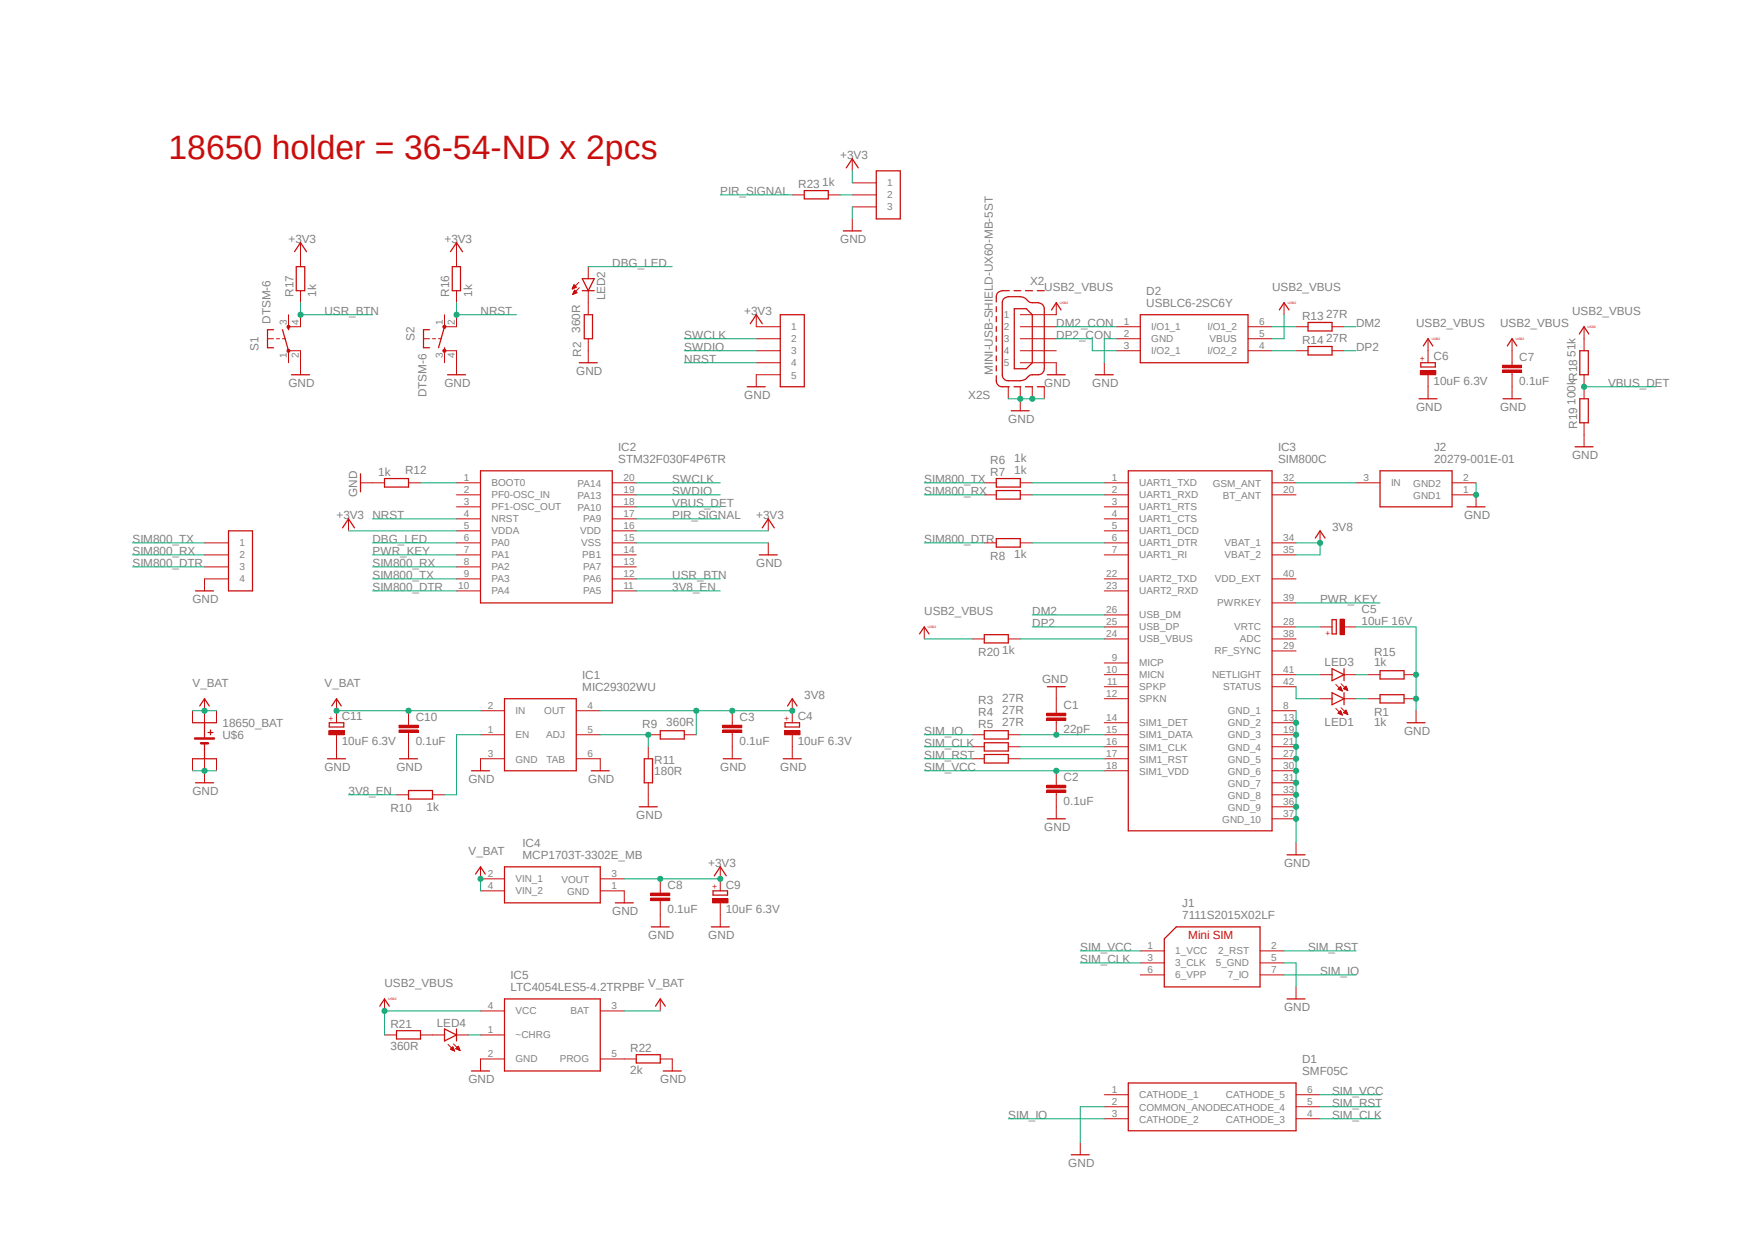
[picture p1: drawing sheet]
<svg xmlns="http://www.w3.org/2000/svg" width="297mm" height="210mm" viewBox="0 0 297 210" stroke-linecap="round" stroke-linejoin="round" font-family="sans-serif">
<path d="M21.9 21l261.6 177M283.5 21l-261.6 177" fill="none" stroke="#fff" stroke-width=".17"/>
<g fill="none" stroke="#c90d0c" stroke-width=".21">
<path d="M98.6 47.2h2l-1 2zM98.6 49.2h2M178.1 52.5l.8-1.3 .8 1.3M193.1 53.3h18.2v8.1h-18.2zM216.6 52.5l.8-1.3 .9 1.3M221.5 54.6h4.1v1.4h-4.1zM221.5 58.6h4.1v1.5h-4.1zM81.4 79.7h22.3v22.3h-22.3zM177.3 63.4h3.1M185.5 63.4h3M191.1 79.7h24.3v60.9h-24.3zM222.7 91.1l.8-1.3 .9 1.3"/>
<path d="M155.7 107.3l.8-1.2 .8 1.2M225.6 104.9h.7v2.4h-.7zM225.6 113.2l2 1-2 1zM225.6 117.2l2 1-2 1.1zM227.6 113.2v2M227.6 117.2v2.1M233.7 113.5h4v1.4h-4zM233.7 117.6h4v1.4h-4zM238.3 122.3h3M199.2 156.8h14.2v10.2h-16.3v-8.1zM217.9 144.7h3.1M217.9 169h3.1"/>
</g>
<g fill="none" stroke="#c90d0c" stroke-width=".17">
<path d="M96.9 48.9h.1M96.9 48.8h.2M96.9 48.7h.4M97 48.7h.4M97 49.8h.1M97 48.6h.5M97 49.7h.2M97.1 48.5h.4M97.1 48.4h.4M97.1 49.7h.3M97.1 49.6h.4M97.1 48.4h.3"/>
<path d="M97.1 49.5h.6M97.2 48.3h.1M97.2 49.5h.5M97.2 49.4h.4M97.2 48.2l.4 .4-.7 .3zM97.2 49.4h.3M97.2 49.3h.3M97.2 49.2h.2M97.3 49.1l.4 .4-.7 .3zM97.3 49.1h.1M98 47.8l-1.1 1.1M98.1 48.7l-1.1 1.1"/>
<path d="M99.6 45.1v2.1M99.6 49.2v2M178.9 51.2v2.1M189 55.3h4.1M189 57.3h4.1M189 59.4h4.1M211.3 55.3h4.1M211.3 57.3h4.1M211.3 59.4h4.1M217.4 51.2v2.1M219.5 55.3h2M219.5 59.4h2"/>
<path d="M225.6 55.3h2M225.6 59.4h2M178.9 61.4v2M187 61.4v2M77.3 81.7h4.1M77.3 83.7h4.1M77.3 85.8h4.1M77.3 87.8h4.1M77.3 89.8h4.1M77.3 91.9h4.1M77.3 93.9h4.1M77.3 95.9h4.1"/>
<path d="M77.3 98h4.1M77.3 100h4.1M103.7 81.7h4M103.7 83.7h4M103.7 85.8h4M103.7 87.8h4M103.7 89.8h4M103.7 91.9h4M103.7 93.9h4M103.7 95.9h4M103.7 98h4M103.7 100h4"/>
<path d="M187 81.7h4.1M187 83.7h4.1M187 85.8h4.1M187 87.8h4.1M187 89.8h4.1M187 91.9h4.1M187 93.9h4.1M187 98h4.1M187 100h4.1M215.4 81.7h4.1M215.4 83.7h4.1M215.4 91.9h4.1"/>
<path d="M215.4 93.9h4.1M215.4 98h4.1M223.5 89.8v2.1M156.5 106.1v2M187 112.2h4.1M187 114.2h4.1M187 116.2h4.1M187 118.2h4.1M187 108.1h4.1M187 106.1h4.1M187 104.1h4.1M215.4 114.2h4.1"/>
<path d="M215.4 116.2h4.1M215.4 108.1h4.1M215.4 106.1h4.1M215.4 110.2h4.1M215.4 102h4.1M223.5 114.2h2.1M223.5 118.2h2.1M226.2 115.8l1.1 1.1M226.2 119.9l1.1 1.1M226.6 116.6l.4-.4 .3 .7zM226.6 116.6h.6M226.7 116.5h.4"/>
<path d="M226.7 116.7h.5M226.8 116.4h.3M226.8 116.7h.4M226.9 116.4h.1M226.9 116.3h.1M226.9 116.8h.3M226.9 116.2h.1M227.1 115.7l1.1 1.1M227.1 119.8l1.1 1.1M227.1 116.8h.1M227.2 116.9h.1M227.5 116.5h.6"/>
<path d="M227.5 116.5h.5M227.6 114.2h2M227.6 118.2h2M227.6 116.4h.4M227.7 116.6h.4M227.7 116.4h.3M227.7 116.3h.3M227.8 116.2h.2M227.8 116.7h.3M227.8 116.2h.1M227.9 116.1l.3 .7-.7-.3zM228 116.7h.2"/>
<path d="M228.1 116.8h.1M231.6 114.2h2.1M231.6 118.2h2.1M237.7 114.2h2.1M237.7 118.2h2.1M187 122.3h4.1M187 124.3h4.1M187 126.4h4.1M187 128.4h4.1M187 130.4h4.1M215.4 120.3h4.1M215.4 122.3h4.1"/>
<path d="M215.4 124.3h4.1M215.4 126.4h4.1M215.4 128.4h4.1M215.4 130.4h4.1M215.4 132.5h4.1M215.4 134.5h4.1M215.4 136.5h4.1M215.4 138.6h4.1M226.6 120.7l.7 .3M226.6 120.7l.4-.4 .3 .7M226.6 120.7h.6M226.7 120.6h.4"/>
<path d="M226.7 120.7h.5M226.8 120.5h.3M226.8 120.4h.3M226.9 120.8h.3M226.9 120.4h.1M226.9 120.3h.1M227 120.9h.2M227.2 120.9h.1M227.5 120.6h.5M227.6 120.6h.5M227.6 120.5h.4M227.6 120.4h.4"/>
<path d="M227.7 120.4h.3M227.8 120.7h.3M227.8 120.3h.2M227.8 120.3h.1M227.9 120.7h.2M227.9 120.2h.1M227.9 120.2l-.4 .4 .7 .3M227.9 120.2l.3 .7M228 120.8h.2M228.2 120.9h.1M239.8 120.3v2M219.5 142.6v2.1"/>
<path d="M193.1 160.9h4M193.1 162.9h4M193.1 165h4M213.4 160.9h4M213.4 162.9h4M213.4 165h4M219.5 167v2"/>
</g>
<path d="M226.9 104.8h.7v2.6h-.7z" fill-rule="evenodd" fill="#c90d0c"/>
<g fill="none" stroke="#c90d0c" stroke-width=".17">
<path d="M229.6 81.7h4.1M245.9 83.7h4v2.1M245.9 81.7h4M223.5 106.1h2.1M226.9 104.8h.7v2.6h-.7zM227.6 106.1h2M67.6 123.5h3.2v.5h-3.2zM67.6 122.7h3.2v.4h-3.2zM69.2 120.3v2.4M69.2 124v2.4M81.4 124.3h4M81.4 120.3h4"/>
<path d="M81.4 128.4h4M97.6 124.3h4M97.6 120.3h4M97.6 128.4h4"/>
</g>
<path d="M233.7 79.7h12.2v6.1h-12.2zM248.4 85.8h3.1M85.4 118.2h12.2v12.2h-12.2zM55.8 122.3h2.4v.7h-2.4z" fill="none" stroke="#c90d0c" stroke-width=".21"/>
<path d="M67.6 123.7h3.2M67.6 122.9h3.2" fill="none" stroke="#c90d0c" stroke-width=".42"/>
<path d="M55.7 123.7h2.6v.6h-2.6z" fill-rule="evenodd" fill="#c90d0c"/>
<g fill="none" stroke="#c90d0c" stroke-width=".17">
<path d="M166.7 81.7h2M166.7 83.7h2M166.7 91.9h2M172.8 81.7h2M172.8 83.7h2M172.8 91.9h2M178.9 116.2v4.5M55.7 123.7h2.6v.6h-2.6zM57 120.3v2M57 124.3v4.1M67.1 134.5h2.1M69.2 126.4v2"/>
<path d="M73.2 134.5h2.1M81.4 128.4v2M101.6 128.4v2M109.8 124.3h2M109.8 126.4v2M109.8 132.5v4M115.9 124.3h2M122.4 123.5h3.2v.5h-3.2zM122.4 122.7h3.2v.4h-3.2zM124 120.3v2.4M124 124v2.4M164.6 124.3h2.1"/>
<path d="M164.6 126.4h2.1M164.6 128.4h2.1M170.7 124.3h2.1M170.7 126.4h2.1M170.7 128.4h2.1M177.2 121.5h3.3v.4h-3.3zM177.2 120.7h3.3v.4h-3.3zM177.2 133.7h3.3v.4h-3.3zM177.2 132.9h3.3v.4h-3.3zM178.9 121.9v2.4M178.9 130.4v2.5M178.9 134.1v4.5"/>
<path d="M182.9 193.4v2M187 185.3h4.1M187 187.3h4.1M187 189.3h4.1M219.5 185.3h4M219.5 187.3h4M219.5 189.3h4"/>
</g>
<g fill="none" stroke="#c90d0c" stroke-width=".21">
<path d="M168.7 81h4.1v1.4h-4.1zM168.7 83h4.1v1.5h-4.1zM168.7 91.1h4.1v1.5h-4.1zM177.3 116.2h3.1M55.5 128.4h3M67.6 128.4h3.1M69.2 133.8h4v1.4h-4zM79.8 130.4h3.1M100.1 130.4h3.1M108.2 136.5h3.1M109.1 128.4h1.4v4.1h-1.4zM111.8 123.7h4.1v1.4h-4.1z"/>
<path d="M132.9 122.3h2.5v.7h-2.5zM166.7 123.7h4v1.4h-4zM166.7 125.7h4v1.4h-4zM166.7 127.7h4v1.4h-4zM177.3 138.6h3.1M181.4 195.4h3M191.1 183.3h28.4v8h-28.4z"/>
</g>
<path d="M122.4 123.7h3.2M122.4 122.9h3.2M177.2 121.7h3.3M177.2 120.9h3.3M177.2 133.9h3.3M177.2 133.1h3.3" fill="none" stroke="#c90d0c" stroke-width=".42"/>
<path d="M132.8 123.7h2.7v.6h-2.7z" fill-rule="evenodd" fill="#c90d0c"/>
<path d="M71.7 57.3h1M73.2 57.3h.5M74.3 57.3h.5M75.3 59.4h2M75.3 55.3h2M57 118.2v2.1M134.2 118.2v4.1M124 126.4v2M132.8 123.7h2.7v.6h-2.7zM134.2 124.3v4.1" fill="none" stroke="#c90d0c" stroke-width=".17"/>
<path d="M72.7 55.8h-1v3h1M75.3 58.8v.6M75.3 55.3l-1 3.5M56.2 119.5l.8-1.3 .8 1.3M133.3 119.5l.9-1.3 .8 1.3M122.5 128.4h3M132.6 128.4h3.1" fill="none" stroke="#c90d0c" stroke-width=".21"/>
<path d="M75.1 55.1h.3l.1 .2-.1 .2h-.3z" fill-rule="evenodd" fill="#c90d0c"/>
<path d="M75.1 55.1l.2-.1 .1 .1 .1 .2-.1 .2-.1 .1-.2-.1-.1-.2z" fill="none" stroke="#c90d0c" stroke-width=".17"/>
<path d="M75.1 59.2l.2-.1 .1 .1 .1 .2-.1 .2h-.3z" fill-rule="evenodd" fill="#c90d0c"/>
<g fill="none" stroke="#c90d0c" stroke-width=".17">
<path d="M45.3 57.3h1M46.8 57.3h.5M47.8 57.3h.5M48.9 55.3h2M48.9 59.4h2M75.1 59.2l.2-.1 .1 .1 .1 .2-.1 .2h-.3l-.1-.2zM75.3 53.3v2M75.3 59.4v2M77.3 41.1v4M77.3 49.2v2M77.3 53.3v2M77.3 59.4v4"/>
<path d="M99.6 51.2v2.1M99.6 57.3v4.1M59 87.8v2M61 81.7h4.1M69.2 81.7h2M130.1 87.8v2M130.1 91.9v2"/>
</g>
<g fill="none" stroke="#c90d0c" stroke-width=".21">
<path d="M46.3 55.8h-1v3h1M47.8 55.8l1.1 3.6M48.9 55.3v.5M76.3 42.6l1-1.5 1 1.5M76.6 45.1h1.4v4.1h-1.4zM98.9 53.3h1.4v4h-1.4zM75.8 63.4h3M98.1 61.4h3M58 89.3l1-1.5 1 1.5M61 80.2v3M65.1 81h4.1v1.4h-4.1zM128.6 93.9h3"/>
<path d="M129.1 89.3l1-1.5 1 1.5"/>
</g>
<path d="M48.6 59.2l.3-.1 .1 .1v.4h-.4z" fill-rule="evenodd" fill="#c90d0c"/>
<path d="M48.6 59.2l.3-.1 .1 .1 .1 .2-.1 .2h-.4z" fill="none" stroke="#c90d0c" stroke-width=".17"/>
<path d="M48.6 55.1h.4v.4h-.4z" fill-rule="evenodd" fill="#c90d0c"/>
<g fill="none" stroke="#c90d0c" stroke-width=".17">
<path d="M48.6 55.1l.3-.1 .1 .1 .1 .2-.1 .2-.1 .1-.3-.1zM48.9 53.3v2M48.9 59.4v2M50.9 41.1v4M50.9 49.2v2M50.9 53.3v2M50.9 59.4v4M34.6 91.9h4.1M34.6 93.9h4.1M34.6 95.9h4.1M38.7 98h-4.1v2M34.6 118.2v4.1"/>
<path d="M32.6 120.3v2M32.6 128.4v2M34.6 128.4v4.1M36.7 120.3v2M36.7 128.4v2"/>
</g>
<g fill="none" stroke="#c90d0c" stroke-width=".21">
<path d="M49.9 42.6l1-1.5 1 1.5M50.2 45.1h1.4v4.1h-1.4zM49.4 63.4h3M240.6 61.4h2.4v.7h-2.4zM33.1 100h3.1M38.7 89.8h4.1v10.2h-4.1zM33.8 119.5l.8-1.3 .8 1.3M32.6 122.3h4.1M32.6 128.4h4.1M33.1 132.5h3.1M34.6 122.3v2.5M34.6 125.8v2.6"/>
<path d="M35.2 124h.9M35.6 123.5v.8"/>
</g>
<path d="M33 125h3.2M34 125.8h1.2" fill="none" stroke="#c90d0c" stroke-width=".42"/>
<path d="M240.5 62.7h2.6v.7h-2.6z" fill-rule="evenodd" fill="#c90d0c"/>
<g fill="none" stroke="#c90d0c" stroke-width=".17">
<path d="M241.8 57.3v4.1M256 57.3v4.5M268.2 55.3v4.1M240.5 62.7h2.6v.7h-2.6zM241.8 63.4v4.1M254.4 62.6h3.2v.4h-3.2zM254.4 61.8h3.2v.4h-3.2zM256 63v4.5M268.2 63.4v4.1M268.2 71.5v4.1M81.4 150.7h4M81.4 146.7v2h4"/>
<path d="M101.6 150.7h4.1v2.1M101.6 148.7h4.1M110.2 152h3.2v.4h-3.2zM110.2 151.1h3.2v.5h-3.2zM111.8 148.7v2.5M111.8 152.4v2.4"/>
</g>
<path d="M254.4 62.8h3.2M254.4 62h3.2M110.2 152.2h3.2M110.2 151.3h3.2" fill="none" stroke="#c90d0c" stroke-width=".42"/>
<path d="M241 58.5l.8-1.2 .8 1.2M255.2 58.5l.8-1.2 .8 1.2M267.4 56.5l.8-1.2 .8 1.2M267.5 59.4h1.4v4h-1.4zM240.3 67.5h3M254.5 67.5h3.1M266.7 75.6h3M267.5 67.5h1.4v4h-1.4zM80.5 147.9l.9-1.2 .8 1.2M85.4 146.7h16.2v6.1h-16.2zM104.2 152.8h3M120.7 150.7h2.5v.8h-2.5z" fill="none" stroke="#c90d0c" stroke-width=".21"/>
<path d="M120.6 152.1h2.7v.7h-2.7z" fill-rule="evenodd" fill="#c90d0c"/>
<g fill="none" stroke="#c90d0c" stroke-width=".17">
<path d="M134.2 33h2M140.3 33h2M144.3 30.9h4.1M144.3 33h4.1M144.3 35h4.1M144.3 26.9v2M144.3 37v2.1M128.1 53.3v2h4M128.1 57.3h4M128.1 59.4h4M172.8 55.3h6.1M172.8 57.3h6.1"/>
<path d="M172.8 59.4h6.1M172.8 53.3h6.1M128.1 61.4h4M132.1 63.4h-4v2M170.7 65.4v2.1M172.8 61.4h6.1M172.8 65.4v4.1M174.8 65.4v2.1M176.8 65.4v2.1M164.6 108.1h2.1M170.7 108.1h2.1M111.8 154.8v2"/>
<path d="M120.6 152.1h2.7v.7h-2.7zM122 146.7v4M122 152.8v4M65.1 175.1h2M65.1 169v2.1M71.2 175.1h4.1M75.9 176.7l1.1 1.1M76.3 177.5l.7 .3M76.3 177.5h.5M76.4 177.6h.5M76.4 177.5h.4M76.4 177.4h.4"/>
<path d="M76.5 177.3h.3M76.5 177.7h.4M76.6 177.2h.1M76.7 177.2l-.4 .3M76.7 177.2l.3 .6M76.7 177.7h.2M76.7 177.2h.1M76.8 176.7l1.1 1.1M76.8 177.8h.2M76.9 177.8h.1M77.2 177.5l.4-.5 .3 .8zM77.2 177.5h.6"/>
<path d="M77.2 177.4h.6M77.3 175.1h2M77.3 177.3h.4M77.4 177.5h.4M77.4 177.2h.3M77.5 177.2h.1M77.5 177.6h.3M77.5 177.1h.1M77.6 177.7h.3M77.8 177.7h.1M81.4 175.1h4M81.4 171.1h4"/>
<path d="M85.4 179.2h-4v2M101.6 179.2h6.1M101.6 171.1h4.1M111.8 169v2.1M111.8 179.2h2v2"/>
</g>
<g fill="none" stroke="#c90d0c" stroke-width=".21">
<path d="M136.2 32.3h4.1v1.4h-4.1zM142.8 39.1h3M143.3 28.4l1-1.5 1 1.5M148.4 28.9h4v8.1h-4zM127 54.8l1.1-1.5 1 1.5M132.1 53.3h4.1v12.1h-4.1zM168.7 51.9v.8M168.7 53.6v.8M168.7 55.2v.9M168.7 56.9v.9M168.7 58.5v.9M169.9 50.6l.5-.3a4.7 4.7 0 0 1 3.3 .2 1.81 1.81 0 0 0 2.1 .7 1.06 1.06 0 0 1 1 1v10.2a1.06 1.06 0 0 1-1 1h-1a1.6 1.6 0 0 0-1.1 .8 5.6 5.6 0 0 1-3.3 .2 .98 .98 0 0 1-.7-1v-12.2z"/>
<path d="M170.9 49.2a2.04 2.04 0 0 0-2 .4l-.2 .6v.9M171.7 49.2h1.1M171.7 52.2h2.1l1 1.1v8.1l-1 1h-2.1zM173.7 49.2h1.1M175.6 49.2h1.2M126.5 65.4h3.1M168.7 63.6a1.53 1.53 0 0 0 .4 1.7l.6 .1h1.2M168.7 60.2v.9M168.7 61.9v.9M171.2 69.5h3.1M171.7 65.4h1.1M173.7 65.4h1.1"/>
<path d="M175.6 65.4h1.2M166.7 107.4h4v1.4h-4zM110.3 156.8h3M120.4 156.8h3.1M120.9 148.2l1.1-1.5 1 1.5M64.3 170.3l.8-1.3 .8 1.3M67.1 174.4h4.1v1.4h-4.1zM75.3 174.1l2 1-2 1zM77.3 174.1v2M85.4 169h16.2v12.2h-16.2zM107.7 178.5h4.1v1.4h-4.1zM111 170.3l.8-1.3 .8 1.3"/>
<path d="M79.8 181.2h3.1M112.3 181.2h3.1"/>
</g>
<path d="M219.5 120.3v4" fill="none" stroke="#0dab76" stroke-width=".17"/>
<circle cx="219.5" cy="122.3" r=".43" fill="#0dab76"/>
<g fill="none" stroke="#0dab76" stroke-width=".17">
<path d="M219.5 124.3v2.1"/>
<circle cx="219.5" cy="122.3" r=".43"/>
</g>
<circle cx="219.5" cy="124.3" r=".43" fill="#0dab76"/>
<g fill="none" stroke="#0dab76" stroke-width=".17">
<path d="M219.5 126.4v2"/>
<circle cx="219.5" cy="124.3" r=".43"/>
</g>
<circle cx="219.5" cy="126.4" r=".43" fill="#0dab76"/>
<g fill="none" stroke="#0dab76" stroke-width=".17">
<path d="M219.5 128.4v2"/>
<circle cx="219.5" cy="126.4" r=".43"/>
</g>
<circle cx="219.5" cy="128.4" r=".43" fill="#0dab76"/>
<g fill="none" stroke="#0dab76" stroke-width=".17">
<path d="M219.5 130.4v2.1"/>
<circle cx="219.5" cy="128.4" r=".43"/>
</g>
<circle cx="219.5" cy="130.4" r=".43" fill="#0dab76"/>
<g fill="none" stroke="#0dab76" stroke-width=".17">
<path d="M219.5 132.5v2"/>
<circle cx="219.5" cy="130.4" r=".43"/>
</g>
<circle cx="219.5" cy="132.5" r=".43" fill="#0dab76"/>
<g fill="none" stroke="#0dab76" stroke-width=".17">
<path d="M219.5 134.5v2"/>
<circle cx="219.5" cy="132.5" r=".43"/>
</g>
<circle cx="219.5" cy="134.5" r=".43" fill="#0dab76"/>
<g fill="none" stroke="#0dab76" stroke-width=".17">
<path d="M219.5 136.5v2.1"/>
<circle cx="219.5" cy="134.5" r=".43"/>
</g>
<circle cx="219.5" cy="136.5" r=".43" fill="#0dab76"/>
<g fill="none" stroke="#0dab76" stroke-width=".17">
<path d="M219.5 138.6v4"/>
<circle cx="219.5" cy="136.5" r=".43"/>
</g>
<circle cx="219.5" cy="138.6" r=".43" fill="#0dab76"/>
<g fill="none" stroke="#0dab76" stroke-width=".17">
<path d="M189 57.3h-2v4.1M239.8 114.2v6.1M217.4 162.9h2.1v4.1"/>
<circle cx="219.5" cy="138.6" r=".43"/>
</g>
<circle cx="239.8" cy="118.2" r=".43" fill="#0dab76"/>
<g fill="none" stroke="#0dab76" stroke-width=".17">
<path d="M229.6 106.1h10.2v8.1"/>
<circle cx="239.8" cy="118.2" r=".43"/>
</g>
<circle cx="239.8" cy="114.2" r=".43" fill="#0dab76"/>
<g fill="none" stroke="#0dab76" stroke-width=".17">
<path d="M249.9 81.7v2"/>
<circle cx="239.8" cy="114.2" r=".43"/>
</g>
<circle cx="249.9" cy="83.7" r=".43" fill="#0dab76"/>
<g fill="none" stroke="#0dab76" stroke-width=".17">
<path d="M107.7 91.9h22.4M32.6 130.4h2M187 187.3h-4.1v6.1"/>
<circle cx="249.9" cy="83.7" r=".43"/>
</g>
<circle cx="34.6" cy="130.4" r=".43" fill="#0dab76"/>
<g fill="none" stroke="#0dab76" stroke-width=".17">
<path d="M144.3 35v2M170.7 67.5h6.1M34.6 130.4h2.1"/>
<circle cx="34.6" cy="130.4" r=".43"/>
</g>
<circle cx="174.8" cy="67.5" r=".43" fill="#0dab76"/>
<circle cx="174.8" cy="67.5" r=".43" fill="none" stroke="#0dab76" stroke-width=".17"/>
<circle cx="172.8" cy="67.5" r=".43" fill="#0dab76"/>
<g fill="none" stroke="#0dab76" stroke-width=".17">
<path d="M219.5 91.9h4v2h-4"/>
<circle cx="172.8" cy="67.5" r=".43"/>
</g>
<circle cx="223.5" cy="91.9" r=".43" fill="#0dab76"/>
<g fill="none" stroke="#0dab76" stroke-width=".17">
<path d="M101.6 120.3h32.6"/>
<circle cx="223.5" cy="91.9" r=".43"/>
</g>
<circle cx="124" cy="120.3" r=".43" fill="#0dab76"/>
<g fill="none" stroke="#0dab76" stroke-width=".17">
<path d="M117.9 120.3v4"/>
<circle cx="124" cy="120.3" r=".43"/>
</g>
<circle cx="117.9" cy="120.3" r=".43" fill="#0dab76"/>
<circle cx="117.9" cy="120.3" r=".43" fill="none" stroke="#0dab76" stroke-width=".17"/>
<circle cx="134.1" cy="120.3" r=".43" fill="#0dab76"/>
<g fill="none" stroke="#0dab76" stroke-width=".17">
<path d="M156.5 124.3h8.1M156.5 128.4h8.1M156.5 130.4h30.5M182.9 160.9h10.2M217.4 165h12.2M217.4 160.9h12.2M170.7 189.3h16.3M223.5 187.3h10.2"/>
<circle cx="134.1" cy="120.3" r=".43"/>
</g>
<circle cx="178.9" cy="130.4" r=".43" fill="#0dab76"/>
<g fill="none" stroke="#0dab76" stroke-width=".17">
<path d="M178.9 55.3h10.1M178.9 57.3h6.1v2.1h4M215.4 55.3h4.1M215.4 59.4h4.1M217.4 53.3v4h-2M227.6 55.3h2M227.6 59.4h2M156.5 108.1h8.1M174.8 104.1h12.2M174.8 106.1h12.2M156.5 126.4h8.1M81.4 171.1h-16.3v4"/>
<path d="M182.9 162.9h10.2M223.5 185.3h10.2M223.5 189.3h10.2"/>
<circle cx="178.9" cy="130.4" r=".43"/>
</g>
<circle cx="65.1" cy="171.1" r=".43" fill="#0dab76"/>
<g fill="none" stroke="#0dab76" stroke-width=".17">
<path d="M22.4 91.9h12.2M22.4 93.9h12.2M63.1 98h14.2M63.1 95.9h14.2M63.1 93.9h14.2M156.5 81.7h10.2M156.5 83.7h10.2M219.5 81.7h10.1M219.5 114.2h4M219.5 116.2v2h4M219.5 106.1h4M219.5 102h14.2"/>
<path d="M229.6 114.2h2M229.6 118.2h2M172.8 124.3h14.2"/>
<circle cx="65.1" cy="171.1" r=".43"/>
</g>
<circle cx="178.9" cy="124.3" r=".43" fill="#0dab76"/>
<g fill="none" stroke="#0dab76" stroke-width=".17">
<path d="M22.4 95.9h12.2M63.1 100h14.2M107.7 100h14.3M156.5 91.9h10.2M174.8 81.7h12.2M174.8 83.7h12.2M174.8 91.9h12.2M59 134.5h8.1M81.4 124.3h-4.1v10.2h-2M101.6 124.3h8.2v2.1M172.8 126.4h14.2M172.8 128.4h14.2"/>
<circle cx="178.9" cy="124.3" r=".43"/>
</g>
<circle cx="109.8" cy="124.3" r=".43" fill="#0dab76"/>
<g fill="none" stroke="#0dab76" stroke-width=".17">
<path d="M57 120.3h24.4"/>
<circle cx="109.8" cy="124.3" r=".43"/>
</g>
<circle cx="69.2" cy="120.3" r=".43" fill="#0dab76"/>
<circle cx="69.2" cy="120.3" r=".43" fill="none" stroke="#0dab76" stroke-width=".17"/>
<circle cx="57" cy="120.3" r=".43" fill="#0dab76"/>
<g fill="none" stroke="#0dab76" stroke-width=".17">
<path d="M32.6 120.3h4.1"/>
<circle cx="57" cy="120.3" r=".43"/>
</g>
<circle cx="34.6" cy="120.3" r=".43" fill="#0dab76"/>
<g fill="none" stroke="#0dab76" stroke-width=".17">
<path d="M81.4 148.7v2"/>
<circle cx="34.6" cy="120.3" r=".43"/>
</g>
<circle cx="81.4" cy="148.7" r=".43" fill="#0dab76"/>
<g fill="none" stroke="#0dab76" stroke-width=".17">
<path d="M59 89.8h18.3M107.7 89.8h22.4M105.7 148.7h16.3M105.7 171.1h6.1"/>
<circle cx="81.4" cy="148.7" r=".43"/>
</g>
<circle cx="111.8" cy="148.7" r=".43" fill="#0dab76"/>
<circle cx="111.8" cy="148.7" r=".43" fill="none" stroke="#0dab76" stroke-width=".17"/>
<circle cx="122" cy="148.7" r=".43" fill="#0dab76"/>
<g fill="none" stroke="#0dab76" stroke-width=".17">
<path d="M144.3 28.9v2M77.3 51.2v2.1h10.2M115.9 59.4h12.2M115.9 57.3h12.2M115.9 61.4h12.2M63.1 87.8h14.2M107.7 83.7h14.3M107.7 81.7h14.3"/>
<circle cx="122" cy="148.7" r=".43"/>
</g>
<circle cx="77.3" cy="53.3" r=".43" fill="#0dab76"/>
<g fill="none" stroke="#0dab76" stroke-width=".17">
<path d="M50.9 51.2v2.1h12.2M99.6 45.1h14.2M63.1 91.9h14.2M71.2 81.7h6.1"/>
<circle cx="77.3" cy="53.3" r=".43"/>
</g>
<circle cx="50.9" cy="53.3" r=".43" fill="#0dab76"/>
<g fill="none" stroke="#0dab76" stroke-width=".17">
<path d="M268.2 65.4h12.2M107.7 98h14.3M107.7 85.8h14.3"/>
<circle cx="50.9" cy="53.3" r=".43"/>
</g>
<circle cx="268.2" cy="65.4" r=".43" fill="#0dab76"/>
<g fill="none" stroke="#0dab76" stroke-width=".17">
<path d="M122 33h12.2M142.3 33h2M107.7 87.8h14.3M172.8 108.1h14.2M79.3 175.1h2.1"/>
<circle cx="268.2" cy="65.4" r=".43"/>
</g>
<text font-size="5.7" fill="#c90d0c" x="28.5" y="26.9">18650 holder = 36-54-ND x 2pcs</text>
<g font-size="2" fill="#808080">
<text x="142.3" y="26.9">+3V3</text>
<text x="122" y="33">PIR_SIGNAL</text>
<text x="135.2" y="31.7">R23</text>
<text x="139.2" y="31.5">1k</text>
<text x="48.9" y="41.1">+3V3</text>
<text x="75.3" y="41.1">+3V3</text>
<text x="142.3" y="41.1">GND</text>
<text x="103.7" y="45.1">DBG_LED</text>
<text x="49.7" y="50.2" transform="rotate(-90 49.7 50.2)">R17</text>
<text x="53.5" y="50.2" transform="rotate(-90 53.5 50.2)">1k</text>
<text x="54.9" y="53.3">USR_BTN</text>
<text x="76.1" y="50.2" transform="rotate(-90 76.1 50.2)">R16</text>
<text x="79.9" y="50.2" transform="rotate(-90 79.9 50.2)">1k</text>
<text x="81.4" y="53.3">NRST</text>
<text x="102.5" y="50.8" transform="rotate(-90 102.5 50.8)">LED2</text>
<text x="126" y="53.3">+3V3</text>
<text x="174.4" y="48.2">X2</text>
<text x="176.8" y="49.2">USB2_VBUS</text>
<text x="194.1" y="51.9">USBLC6-2SC6Y</text>
<text x="194.1" y="49.9">D2</text>
<text x="215.4" y="49.2">USB2_VBUS</text>
<text x="224.5" y="53.9">27R</text>
<text x="266.2" y="53.3">USB2_VBUS</text>
<text x="43.8" y="59.4" transform="rotate(-90 43.8 59.4)">S1</text>
<text x="45.8" y="54.8" transform="rotate(-90 45.8 54.8)">DTSM-6</text>
<text x="70.2" y="57.7" transform="rotate(-90 70.2 57.7)">S2</text>
<text x="98.2" y="56.3" transform="rotate(-90 98.2 56.3)">360R</text>
<text x="115.9" y="59.4">SWDIO</text>
<text x="115.9" y="57.3">SWCLK</text>
<text x="178.9" y="55.3">DM2_CON</text>
<text x="178.9" y="57.3">DP2_CON</text>
<text x="220.5" y="54.1">R13</text>
<text x="220.5" y="58.2">R14</text>
<text x="224.5" y="58">27R</text>
<text x="229.6" y="55.3">DM2</text>
<text x="229.6" y="59.4">DP2</text>
<text x="239.8" y="55.3">USB2_VBUS</text>
<text x="254" y="55.3">USB2_VBUS</text>
<text x="48.9" y="65.4">GND</text>
<text x="75.3" y="65.4">GND</text>
<text x="97.6" y="63.4">GND</text>
<text x="98.4" y="60.4" transform="rotate(-90 98.4 60.4)">R2</text>
<text x="115.9" y="61.4">NRST</text>
<text x="168.1" y="63.4" transform="rotate(-90 168.1 63.4)">MINI-USB-SHIELD-UX60-MB-5ST</text>
<text x="176.8" y="65.4">GND</text>
<text x="185" y="65.4">GND</text>
<text x="242.7" y="65.1">10uF 6.3V</text>
<text x="242.7" y="61">C6</text>
<text x="257.3" y="65.2">0.1uF</text>
<text x="257.3" y="61.1">C7</text>
<text x="266.8" y="60.4" transform="rotate(-90 266.8 60.4)">51k</text>
<text x="272.3" y="65.4">VBUS_DET</text>
<text x="72.2" y="67.2" transform="rotate(-90 72.2 67.2)">DTSM-6</text>
<text x="126" y="67.5">GND</text>
<text x="164" y="67.5">X2S</text>
<text x="170.7" y="71.5">GND</text>
<text x="239.8" y="69.5">GND</text>
<text x="254" y="69.5">GND</text>
<text x="266.8" y="68.5" transform="rotate(-90 266.8 68.5)">100kR18</text>
<text x="104.7" y="76.3">IC2</text>
<text x="216.4" y="76.3">IC3</text>
<text x="242.8" y="76.3">J2</text>
<text x="266.2" y="77.6">GND</text>
<text x="267" y="72.6" transform="rotate(-90 267 72.6)">R19</text>
<text x="64" y="80.5">1k</text>
<text x="68.6" y="80.3">R12</text>
<text x="104.7" y="78.4">STM32F030F4P6TR</text>
<text x="113.8" y="83.7">SWDIO</text>
<text x="113.8" y="81.7">SWCLK</text>
<text x="156.5" y="81.7">SIM800_TX</text>
<text x="156.5" y="83.7">SIM800_RX</text>
<text x="167.7" y="78.5">R6</text>
<text x="167.7" y="80.5">R7</text>
<text x="171.7" y="78.2">1k</text>
<text x="171.7" y="80.3">1k</text>
<text x="216.4" y="78.4">SIM800C</text>
<text x="242.8" y="78.4">20279-001E-01</text>
<text x="57" y="87.8">+3V3</text>
<text x="60.5" y="84.1" transform="rotate(-90 60.5 84.1)">GND</text>
<text x="63.1" y="87.8">NRST</text>
<text x="113.8" y="85.8">VBUS_DET</text>
<text x="113.8" y="87.8">PIR_SIGNAL</text>
<text x="128.1" y="87.8">+3V3</text>
<text x="225.6" y="89.8">3V8</text>
<text x="247.9" y="87.8">GND</text>
<text x="22.4" y="91.9">SIM800_TX</text>
<text x="22.4" y="93.9">SIM800_RX</text>
<text x="22.4" y="95.9">SIM800_DTR</text>
<text x="63.1" y="95.9">SIM800_RX</text>
<text x="63.1" y="93.9">PWR_KEY</text>
<text x="63.1" y="91.9">DBG_LED</text>
<text x="128.1" y="95.9">GND</text>
<text x="156.5" y="91.9">SIM800_DTR</text>
<text x="167.7" y="94.7">R8</text>
<text x="171.7" y="94.5">1k</text>
<text x="63.1" y="98">SIM800_TX</text>
<text x="63.1" y="100">SIM800_DTR</text>
<text x="113.8" y="100">3V8_EN</text>
<text x="113.8" y="98">USR_BTN</text>
<text x="32.6" y="102">GND</text>
<text x="156.5" y="104.1">USB2_VBUS</text>
<text x="174.8" y="104.1">DM2</text>
<text x="174.8" y="106.1">DP2</text>
<text x="223.5" y="102">PWR_KEY</text>
<text x="230.5" y="105.7">10uF 16V</text>
<text x="230.5" y="103.7">C5</text>
<text x="165.6" y="111">R20</text>
<text x="169.7" y="110.7">1k</text>
<text x="224.3" y="112.8">LED3</text>
<text x="232.7" y="112.8">1k</text>
<text x="232.7" y="111">R15</text>
<text x="32.6" y="116.2">V_BAT</text>
<text x="54.9" y="116.2">V_BAT</text>
<text x="98.6" y="116.9">MIC29302WU</text>
<text x="98.6" y="114.9">IC1</text>
<text x="136.2" y="118.2">3V8</text>
<text x="165.6" y="119.1">R3</text>
<text x="169.7" y="118.9">27R</text>
<text x="176.4" y="115.7">GND</text>
<text x="180.1" y="120">C1</text>
<text x="37.7" y="123">18650_BAT</text>
<text x="37.7" y="125.1">U$6</text>
<text x="57.9" y="126">10uF 6.3V</text>
<text x="57.9" y="121.9">C11</text>
<text x="70.4" y="122">C10</text>
<text x="108.8" y="123.1">R9</text>
<text x="112.8" y="122.9">360R</text>
<text x="125.2" y="122">C3</text>
<text x="135.1" y="126">10uF 6.3V</text>
<text x="135.1" y="121.9">C4</text>
<text x="156.5" y="124.3">SIM_IO</text>
<text x="165.6" y="121.1">R4</text>
<text x="165.6" y="123.1">R5</text>
<text x="169.7" y="120.9">27R</text>
<text x="169.7" y="122.9">27R</text>
<text x="180.1" y="124">22pF</text>
<text x="224.3" y="122.9">LED1</text>
<text x="232.7" y="122.9">1k</text>
<text x="232.7" y="121.1">R1</text>
<text x="237.7" y="124.3">GND</text>
<text x="54.9" y="130.4">GND</text>
<text x="67.1" y="130.4">GND</text>
<text x="70.4" y="126.1">0.1uF</text>
<text x="110.8" y="131.1">180R</text>
<text x="110.8" y="129.2">R11</text>
<text x="122" y="130.4">GND</text>
<text x="125.2" y="126.1">0.1uF</text>
<text x="132.1" y="130.4">GND</text>
<text x="156.5" y="128.4">SIM_RST</text>
<text x="156.5" y="130.4">SIM_VCC</text>
<text x="156.5" y="126.4">SIM_CLK</text>
<text x="32.6" y="134.5">GND</text>
<text x="59" y="134.5">3V8_EN</text>
<text x="66.1" y="137.4">R10</text>
<text x="72.2" y="137.2">1k</text>
<text x="79.3" y="132.5">GND</text>
<text x="99.6" y="132.5">GND</text>
<text x="180.1" y="136.2">0.1uF</text>
<text x="180.1" y="132.2">C2</text>
<text x="88.5" y="143.3">IC4</text>
<text x="107.7" y="138.6">GND</text>
<text x="176.8" y="140.6">GND</text>
<text x="79.3" y="144.7">V_BAT</text>
<text x="88.5" y="145.4">MCP1703T-3302E_MB</text>
<text x="119.9" y="146.7">+3V3</text>
<text x="217.4" y="146.7">GND</text>
<text x="103.7" y="154.8">GND</text>
<text x="113" y="154.5">0.1uF</text>
<text x="113" y="150.5">C8</text>
<text x="122.9" y="154.4">10uF 6.3V</text>
<text x="122.9" y="150.4">C9</text>
<text x="200.2" y="155.5">7111S2015X02LF</text>
<text x="200.2" y="153.5">J1</text>
<text x="109.8" y="158.9">GND</text>
<text x="119.9" y="158.9">GND</text>
<text x="182.9" y="160.9">SIM_VCC</text>
<text x="221.5" y="160.9">SIM_RST</text>
<text x="65.1" y="167">USB2_VBUS</text>
<text x="86.4" y="167.7">LTC4054LES5-4.2TRPBF</text>
<text x="86.4" y="165.7">IC5</text>
<text x="109.8" y="167">V_BAT</text>
<text x="182.9" y="162.9">SIM_CLK</text>
<text x="223.5" y="165">SIM_IO</text>
<text x="66.1" y="173.9">R21</text>
<text x="74" y="173.7">LED4</text>
<text x="217.4" y="171.1">GND</text>
<text x="66.1" y="177.8">360R</text>
<text x="106.7" y="178">R22</text>
<text x="220.5" y="179.9">D1</text>
<text x="79.3" y="183.3">GND</text>
<text x="106.7" y="181.8">2k</text>
<text x="111.8" y="183.3">GND</text>
<text x="220.5" y="181.9">SMF05C</text>
<text x="225.6" y="185.3">SIM_VCC</text>
<text x="170.7" y="189.3">SIM_IO</text>
<text x="225.6" y="187.3">SIM_RST</text>
<text x="225.6" y="189.3">SIM_CLK</text>
<text x="180.9" y="197.4">GND</text>
</g>
<text font-size="2" fill="#c90d0c" x="201.2" y="158.9">Mini SIM</text>
<g font-size="1.7" fill="#808080">
<text x="150.2" y="31.5">1</text>
<text x="150.2" y="33.6">2</text>
<text x="150.2" y="35.6">3</text>
<text x="170" y="53.9">1</text>
<text x="48.6" y="55" transform="rotate(-90 48.6 55)">3</text>
<text x="50.6" y="55" transform="rotate(-90 50.6 55)">4</text>
<text x="75" y="55" transform="rotate(-90 75 55)">1</text>
<text x="77" y="55" transform="rotate(-90 77 55)">2</text>
<text x="134" y="55.9">1</text>
<text x="134" y="58">2</text>
<text x="134" y="60">3</text>
<text x="170" y="55.9">2</text>
<text x="170" y="58">3</text>
<text x="170" y="60">4</text>
<text x="190.3" y="55">1</text>
<text x="190.3" y="57.1">2</text>
<text x="190.3" y="59.1">3</text>
<text x="194.9" y="55.9">I/O1_1</text>
<text x="194.9" y="58">GND</text>
<text x="194.9" y="60">I/O2_1</text>
<text x="204.5" y="55.9">I/O1_2</text>
<text x="204.5" y="60">I/O2_2</text>
<text x="204.8" y="58">VBUS</text>
<text x="213.2" y="55">6</text>
<text x="213.2" y="57.1">5</text>
<text x="213.2" y="59.1">4</text>
<text x="48.6" y="60.6" transform="rotate(-90 48.6 60.6)">1</text>
<text x="50.6" y="60.6" transform="rotate(-90 50.6 60.6)">2</text>
<text x="75" y="60.6" transform="rotate(-90 75 60.6)">3</text>
<text x="77" y="60.6" transform="rotate(-90 77 60.6)">4</text>
<text x="134" y="62">4</text>
<text x="134" y="64">5</text>
<text x="170" y="62">5</text>
<text x="78.5" y="81.4">1</text>
<text x="78.5" y="83.4">2</text>
<text x="83.2" y="82.3">BOOT0</text>
<text x="97.8" y="82.3">PA14</text>
<text x="105.6" y="81.4">20</text>
<text x="105.6" y="83.4">19</text>
<text x="188.3" y="81.4">1</text>
<text x="188.3" y="83.4">2</text>
<text x="192.9" y="82.3">UART1_TXD</text>
<text x="205.4" y="82.3">GSM_ANT</text>
<text x="217.3" y="83.4">20</text>
<text x="217.3" y="81.4">32</text>
<text x="230.9" y="81.4">3</text>
<text x="235.5" y="82.3">IN</text>
<text x="239.3" y="82.3">GND2</text>
<text x="247.7" y="83.4">1</text>
<text x="247.7" y="81.4">2</text>
<text x="78.5" y="85.5">3</text>
<text x="78.5" y="87.5">4</text>
<text x="78.5" y="89.5">5</text>
<text x="83.2" y="84.3">PF0-OSC_IN</text>
<text x="83.2" y="86.4">PF1-OSC_OUT</text>
<text x="83.2" y="88.4">NRST</text>
<text x="97.8" y="84.4">PA13</text>
<text x="97.8" y="86.4">PA10</text>
<text x="98.7" y="88.4">PA9</text>
<text x="105.6" y="85.5">18</text>
<text x="105.6" y="87.5">17</text>
<text x="105.6" y="89.5">16</text>
<text x="188.3" y="85.5">3</text>
<text x="188.3" y="87.5">4</text>
<text x="188.3" y="89.5">5</text>
<text x="192.9" y="84.3">UART1_RXD</text>
<text x="192.9" y="86.4">UART1_RTS</text>
<text x="192.9" y="88.4">UART1_CTS</text>
<text x="207.1" y="84.4">BT_ANT</text>
<text x="239.3" y="84.4">GND1</text>
<text x="40.6" y="92.5">1</text>
<text x="40.6" y="94.5">2</text>
<text x="78.5" y="91.6">6</text>
<text x="78.5" y="93.6">7</text>
<text x="78.5" y="95.6">8</text>
<text x="83.2" y="90.4">VDDA</text>
<text x="83.2" y="92.5">PA0</text>
<text x="83.2" y="94.5">PA1</text>
<text x="98.2" y="90.4">VDD</text>
<text x="98.4" y="92.5">VSS</text>
<text x="98.6" y="94.5">PB1</text>
<text x="105.6" y="91.6">15</text>
<text x="105.6" y="93.6">14</text>
<text x="105.6" y="95.6">13</text>
<text x="188.3" y="91.6">6</text>
<text x="188.3" y="93.6">7</text>
<text x="192.9" y="90.4">UART1_DCD</text>
<text x="192.9" y="92.5">UART1_DTR</text>
<text x="192.9" y="94.5">UART1_RI</text>
<text x="207.3" y="92.5">VBAT_1</text>
<text x="207.3" y="94.5">VBAT_2</text>
<text x="217.3" y="91.6">34</text>
<text x="217.3" y="93.6">35</text>
<text x="40.6" y="96.5">3</text>
<text x="40.6" y="98.6">4</text>
<text x="77.6" y="99.7">10</text>
<text x="78.5" y="97.7">9</text>
<text x="83.2" y="96.5">PA2</text>
<text x="83.2" y="98.6">PA3</text>
<text x="83.2" y="100.6">PA4</text>
<text x="98.7" y="96.5">PA7</text>
<text x="98.7" y="98.6">PA6</text>
<text x="98.7" y="100.6">PA5</text>
<text x="105.6" y="97.7">12</text>
<text x="105.6" y="99.7">11</text>
<text x="187.3" y="97.7">22</text>
<text x="187.3" y="99.7">23</text>
<text x="192.9" y="98.6">UART2_TXD</text>
<text x="192.9" y="100.6">UART2_RXD</text>
<text x="205.7" y="98.6">VDD_EXT</text>
<text x="217.3" y="101.7">39</text>
<text x="217.3" y="97.7">40</text>
<text x="187.3" y="107.8">24</text>
<text x="187.3" y="105.8">25</text>
<text x="187.3" y="103.8">26</text>
<text x="192.9" y="106.7">USB_DP</text>
<text x="192.9" y="104.6">USB_DM</text>
<text x="206.1" y="102.6">PWRKEY</text>
<text x="209" y="106.7">VRTC</text>
<text x="217.3" y="105.8">28</text>
<text x="217.3" y="107.8">38</text>
<text x="187.3" y="113.9">10</text>
<text x="188.3" y="111.9">9</text>
<text x="192.9" y="112.8">MICP</text>
<text x="192.9" y="108.7">USB_VBUS</text>
<text x="205.7" y="110.7">RF_SYNC</text>
<text x="209.9" y="108.7">ADC</text>
<text x="217.3" y="109.9">29</text>
<text x="217.3" y="113.9">41</text>
<text x="187.3" y="118">12</text>
<text x="187.5" y="116">11</text>
<text x="192.9" y="114.8">MICN</text>
<text x="192.9" y="116.8">SPKP</text>
<text x="192.9" y="118.9">SPKN</text>
<text x="205.2" y="114.8">NETLIGHT</text>
<text x="207.1" y="116.8">STATUS</text>
<text x="217.3" y="116">42</text>
<text x="82.6" y="124.1">1</text>
<text x="82.6" y="120">2</text>
<text x="87.3" y="125">EN</text>
<text x="87.3" y="120.9">IN</text>
<text x="92.2" y="120.9">OUT</text>
<text x="92.5" y="125">ADJ</text>
<text x="99.5" y="120">4</text>
<text x="99.5" y="124.1">5</text>
<text x="187.3" y="122">14</text>
<text x="187.3" y="124.1">15</text>
<text x="192.9" y="122.9">SIM1_DET</text>
<text x="192.9" y="125">SIM1_DATA</text>
<text x="207.9" y="120.9">GND_1</text>
<text x="207.9" y="122.9">GND_2</text>
<text x="207.9" y="125">GND_3</text>
<text x="217.3" y="120">8</text>
<text x="217.3" y="122">13</text>
<text x="217.3" y="124.1">19</text>
<text x="82.6" y="128.1">3</text>
<text x="87.3" y="129">GND</text>
<text x="92.5" y="129">TAB</text>
<text x="99.5" y="128.1">6</text>
<text x="187.3" y="126.1">16</text>
<text x="187.3" y="128.1">17</text>
<text x="187.3" y="130.2">18</text>
<text x="192.9" y="127">SIM1_CLK</text>
<text x="192.9" y="129">SIM1_RST</text>
<text x="192.9" y="131.1">SIM1_VDD</text>
<text x="207.9" y="127">GND_4</text>
<text x="207.9" y="129">GND_5</text>
<text x="207.9" y="131.1">GND_6</text>
<text x="217.3" y="126.1">21</text>
<text x="217.3" y="128.1">27</text>
<text x="217.3" y="130.2">30</text>
<text x="207.9" y="133.1">GND_7</text>
<text x="207.9" y="135.1">GND_8</text>
<text x="207.9" y="137.2">GND_9</text>
<text x="217.3" y="132.2">31</text>
<text x="217.3" y="134.2">33</text>
<text x="217.3" y="136.2">36</text>
<text x="207" y="139.2">GND_10</text>
<text x="217.3" y="138.3">37</text>
<text x="82.6" y="148.4">2</text>
<text x="87.3" y="149.3">VIN_1</text>
<text x="95.1" y="149.4">VOUT</text>
<text x="103.5" y="148.4">3</text>
<text x="82.6" y="150.5">4</text>
<text x="87.3" y="151.3">VIN_2</text>
<text x="96" y="151.4">GND</text>
<text x="103.5" y="150.5">1</text>
<text x="194.3" y="160.6">1</text>
<text x="199" y="161.5">1_VCC</text>
<text x="206.2" y="161.5">2_RST</text>
<text x="215.3" y="160.6">2</text>
<text x="194.3" y="162.6">3</text>
<text x="194.3" y="164.7">6</text>
<text x="199" y="163.5">3_CLK</text>
<text x="199" y="165.6">6_VPP</text>
<text x="205.9" y="163.5">5_GND</text>
<text x="207.9" y="165.6">7_IO</text>
<text x="215.3" y="162.6">5</text>
<text x="215.3" y="164.7">7</text>
<text x="82.6" y="170.8">4</text>
<text x="87.3" y="171.7">VCC</text>
<text x="96.6" y="171.7">BAT</text>
<text x="103.5" y="170.8">3</text>
<text x="82.6" y="174.8">1</text>
<text x="82.6" y="178.9">2</text>
<text x="87.3" y="175.7">~CHRG</text>
<text x="87.3" y="179.8">GND</text>
<text x="94.8" y="179.8">PROG</text>
<text x="103.5" y="178.9">5</text>
<text x="188.3" y="185">1</text>
<text x="192.9" y="185.9">CATHODE_1</text>
<text x="207.6" y="185.9">CATHODE_5</text>
<text x="221.4" y="185">6</text>
<text x="188.3" y="187">2</text>
<text x="188.3" y="189.1">3</text>
<text x="192.9" y="187.9">COMMON_ANODECATHODE_4</text>
<text x="192.9" y="189.9">CATHODE_2</text>
<text x="207.6" y="189.9">CATHODE_3</text>
<text x="221.4" y="187">5</text>
<text x="221.4" y="189.1">4</text>
</g>
<g font-size="1.4" fill="#c90d0c">
<text x="241.3" y="61.1" transform="rotate(-90 241.3 61.1)">+</text>
<text x="224.5" y="107.6">+</text>
<text x="56.5" y="122" transform="rotate(-90 56.5 122)">+</text>
<text x="133.7" y="122" transform="rotate(-90 133.7 122)">+</text>
<text x="121.5" y="150.4" transform="rotate(-90 121.5 150.4)">+</text>
</g>
<g font-size=".6" fill="#c90d0c">
<text x="179.5" y="51.4">USB2</text>
<text x="218.1" y="51.4">USB2</text>
<text x="242.4" y="57.5">USB2</text>
<text x="256.7" y="57.5">USB2</text>
<text x="268.8" y="55.5">USB2</text>
<text x="157.1" y="106.3">USB2</text>
<text x="65.7" y="169.2">USB2</text>
</g>
</svg>
